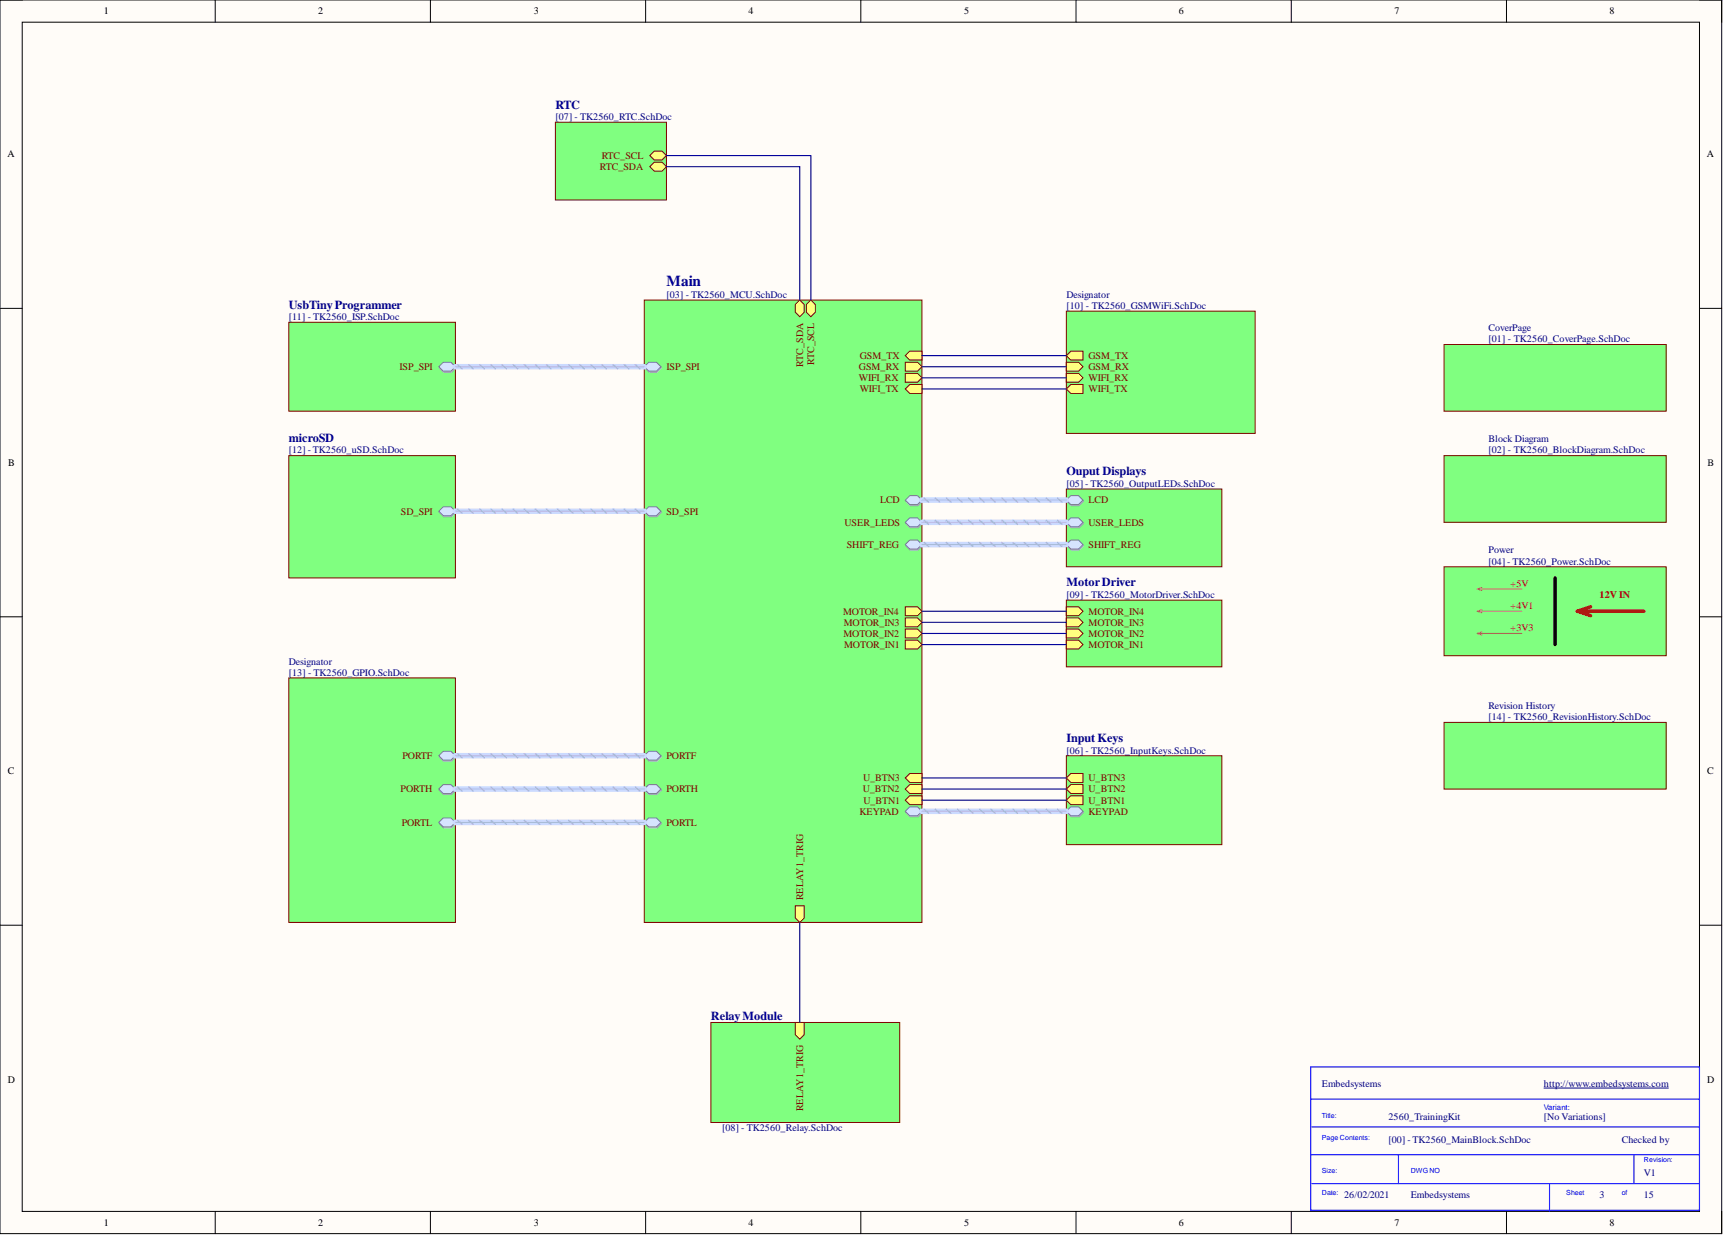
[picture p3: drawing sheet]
<svg xmlns="http://www.w3.org/2000/svg" width="393mm" height="282mm" viewBox="0 0 393 282" stroke-linecap="round" stroke-linejoin="round" font-family="sans-serif">
<path d="M0 0h393v281.6h-393z" fill-rule="evenodd" fill="#fffcf8"/>
<path d="M0 0h393v281.6h-393z" fill="none" stroke="#000" stroke-width=".23"/>
<path d="M5.1 5.1h382.9v271.4h-382.9z" fill-rule="evenodd" fill="#fffcf8"/>
<g fill="none" stroke="#000" stroke-width=".23">
<path d="M0 0h5.1M49.1 0v5.1M98.3 0v5.1M147.4 0v5.1M196.5 0v5.1M245.7 0v5.1M294.8 0v5.1M343.9 0v5.1M388 0h5v5.1M5.1 5.1h382.9v271.4h-382.9zM0 70.4h5.1M388 70.4h5"/>
<path d="M0 140.8h5.1M388 140.8h5M0 211.2h5.1M388 211.2h5M49.1 276.5v5.1M98.3 276.5v5.1M147.4 276.5v5.1M196.5 276.5v5.1M245.7 276.5v5.1M294.8 276.5v5.1M343.9 276.5v5.1M393 276.5v5.1"/>
</g>
<path d="M299.2 243.5h88.8v32.7h-88.8zM299.2 250.9h88.8M299.5 257.2h88.5M299.2 263.5h88.8M299.5 270.1h88.5M319.3 263.5v6.6M353.7 270.1v6.4M373 263.5v6.6" fill="none" stroke="#00f" stroke-width=".25"/>
<path d="M352.5 248.3h28.4" fill="none" stroke="#000080" stroke-width=".23"/>
<path d="M147.1 68.5h63.4v142h-63.4z" fill-rule="evenodd" fill="#80ff80"/>
<path d="M147.1 68.5h63.4v142h-63.4z" fill="none" stroke="#800000" stroke-width=".23"/>
<path d="M148.2 115.9h1.8l1 1-1 1h-1.8l-1-1z" fill-rule="evenodd" fill="#bac0ca"/>
<path d="M148.2 115.9h1.8l1 1-1 1h-1.8l-1-1z" fill="none" stroke="#a6acb6" stroke-width=".23"/>
<path d="M148.1 115.7h1.8l1 1-1 1h-1.8l-1-1z" fill-rule="evenodd" fill="#d5e4ff"/>
<path d="M148.1 115.7h1.8l1 1-1 1h-1.8l-1-1z" fill="none" stroke="#71809b" stroke-width=".23"/>
<path d="M207.8 184.4h1.8l1 1-1 1h-1.8l-1-1z" fill-rule="evenodd" fill="#bac0ca"/>
<path d="M207.8 184.4h1.8l1 1-1 1h-1.8l-1-1z" fill="none" stroke="#a6acb6" stroke-width=".23"/>
<path d="M207.7 184.2h1.8l1 1-1 1h-1.8l-1-1z" fill-rule="evenodd" fill="#d5e4ff"/>
<path d="M207.7 184.2h1.8l1 1-1 1h-1.8l-1-1z" fill="none" stroke="#71809b" stroke-width=".23"/>
<path d="M207.8 113.4h1.8l1 1-1 1h-1.8l-1-1z" fill-rule="evenodd" fill="#bac0ca"/>
<path d="M207.8 113.4h1.8l1 1-1 1h-1.8l-1-1z" fill="none" stroke="#a6acb6" stroke-width=".23"/>
<path d="M207.7 113.1h1.8l1 1-1 1.1h-1.8l-1-1.1z" fill-rule="evenodd" fill="#d5e4ff"/>
<path d="M207.7 113.1h1.8l1 1-1 1.1h-1.8l-1-1.1z" fill="none" stroke="#71809b" stroke-width=".23"/>
<path d="M185.1 68.5l1 1v1.8l-1 1-1-1v-1.8z" fill-rule="evenodd" fill="#ffff80"/>
<path d="M185.1 68.5l1 1v1.8l-1 1-1-1v-1.8z" fill="none" stroke="#800000" stroke-width=".23"/>
<path d="M148.2 82.9h1.8l1 1.1-1 1h-1.8l-1-1z" fill-rule="evenodd" fill="#bac0ca"/>
<path d="M148.2 82.9h1.8l1 1.1-1 1h-1.8l-1-1z" fill="none" stroke="#a6acb6" stroke-width=".23"/>
<path d="M148.1 82.7h1.8l1 1-1 1h-1.8l-1-1z" fill-rule="evenodd" fill="#d5e4ff"/>
<path d="M148.1 82.7h1.8l1 1-1 1h-1.8l-1-1z" fill="none" stroke="#71809b" stroke-width=".23"/>
<path d="M181.6 206.7h2v2.8l-1 1-1-1z" fill-rule="evenodd" fill="#ffff80"/>
<path d="M181.6 206.7h2v2.8l-1 1-1-1z" fill="none" stroke="#800000" stroke-width=".23"/>
<path d="M207.7 181.6h2.8v2h-2.8l-1-1z" fill-rule="evenodd" fill="#ffff80"/>
<path d="M207.7 181.6h2.8v2h-2.8l-1-1z" fill="none" stroke="#800000" stroke-width=".23"/>
<path d="M182.6 68.5l1 1v1.8l-1 1-1-1v-1.8z" fill-rule="evenodd" fill="#ffff80"/>
<path d="M182.6 68.5l1 1v1.8l-1 1-1-1v-1.8z" fill="none" stroke="#800000" stroke-width=".23"/>
<path d="M207.7 179.1h2.8v2h-2.8l-1-1z" fill-rule="evenodd" fill="#ffff80"/>
<path d="M207.7 179.1h2.8v2h-2.8l-1-1z" fill="none" stroke="#800000" stroke-width=".23"/>
<path d="M207.8 118.5h1.8l1 1-1 1h-1.8l-1-1z" fill-rule="evenodd" fill="#bac0ca"/>
<path d="M207.8 118.5h1.8l1 1-1 1h-1.8l-1-1z" fill="none" stroke="#a6acb6" stroke-width=".23"/>
<path d="M207.7 118.2h1.8l1 1-1 1h-1.8l-1-1z" fill-rule="evenodd" fill="#d5e4ff"/>
<path d="M207.7 118.2h1.8l1 1-1 1h-1.8l-1-1z" fill="none" stroke="#71809b" stroke-width=".23"/>
<path d="M207.7 176.5h2.8v2.1h-2.8l-1-1z" fill-rule="evenodd" fill="#ffff80"/>
<path d="M207.7 176.5h2.8v2.1h-2.8l-1-1z" fill="none" stroke="#800000" stroke-width=".23"/>
<path d="M148.2 171.7h1.8l1 1-1 1.1h-1.8l-1-1.1z" fill-rule="evenodd" fill="#bac0ca"/>
<path d="M148.2 171.7h1.8l1 1-1 1.1h-1.8l-1-1.1z" fill="none" stroke="#a6acb6" stroke-width=".23"/>
<path d="M148.1 171.5h1.8l1 1-1 1h-1.8l-1-1z" fill-rule="evenodd" fill="#d5e4ff"/>
<path d="M148.1 171.5h1.8l1 1-1 1h-1.8l-1-1z" fill="none" stroke="#71809b" stroke-width=".23"/>
<path d="M207.8 123.5h1.8l1 1-1 1.1h-1.8l-1-1.1z" fill-rule="evenodd" fill="#bac0ca"/>
<path d="M207.8 123.5h1.8l1 1-1 1.1h-1.8l-1-1.1z" fill="none" stroke="#a6acb6" stroke-width=".23"/>
<path d="M207.7 123.3h1.8l1 1-1 1h-1.8l-1-1z" fill-rule="evenodd" fill="#d5e4ff"/>
<path d="M207.7 123.3h1.8l1 1-1 1h-1.8l-1-1z" fill="none" stroke="#71809b" stroke-width=".23"/>
<path d="M206.7 82.7h2.8l1 1-1 1h-2.8z" fill-rule="evenodd" fill="#ffff80"/>
<path d="M206.7 82.7h2.8l1 1-1 1h-2.8z" fill="none" stroke="#800000" stroke-width=".23"/>
<path d="M207.7 80.1h2.8v2.1h-2.8l-1-1z" fill-rule="evenodd" fill="#ffff80"/>
<path d="M207.7 80.1h2.8v2.1h-2.8l-1-1z" fill="none" stroke="#800000" stroke-width=".23"/>
<path d="M207.7 87.8h2.8v2h-2.8l-1-1z" fill-rule="evenodd" fill="#ffff80"/>
<path d="M207.7 87.8h2.8v2h-2.8l-1-1z" fill="none" stroke="#800000" stroke-width=".23"/>
<path d="M206.7 85.2h2.8l1 1-1 1.1h-2.8z" fill-rule="evenodd" fill="#ffff80"/>
<path d="M206.7 85.2h2.8l1 1-1 1.1h-2.8z" fill="none" stroke="#800000" stroke-width=".23"/>
<path d="M206.7 138.5h2.8l1 1-1 1h-2.8z" fill-rule="evenodd" fill="#ffff80"/>
<path d="M206.7 138.5h2.8l1 1-1 1h-2.8z" fill="none" stroke="#800000" stroke-width=".23"/>
<path d="M206.7 146.1h2.8l1 1-1 1h-2.8z" fill-rule="evenodd" fill="#ffff80"/>
<path d="M206.7 146.1h2.8l1 1-1 1h-2.8z" fill="none" stroke="#800000" stroke-width=".23"/>
<path d="M206.7 141h2.8l1 1-1 1.1h-2.8z" fill-rule="evenodd" fill="#ffff80"/>
<path d="M206.7 141h2.8l1 1-1 1.1h-2.8z" fill="none" stroke="#800000" stroke-width=".23"/>
<path d="M206.7 143.6h2.8l1 1-1 1h-2.8z" fill-rule="evenodd" fill="#ffff80"/>
<path d="M206.7 143.6h2.8l1 1-1 1h-2.8z" fill="none" stroke="#800000" stroke-width=".23"/>
<path d="M148.2 186.9h1.8l1 1.1-1 1h-1.8l-1-1z" fill-rule="evenodd" fill="#bac0ca"/>
<path d="M148.2 186.9h1.8l1 1.1-1 1h-1.8l-1-1z" fill="none" stroke="#a6acb6" stroke-width=".23"/>
<path d="M148.1 186.7h1.8l1 1-1 1h-1.8l-1-1z" fill-rule="evenodd" fill="#d5e4ff"/>
<path d="M148.1 186.7h1.8l1 1-1 1h-1.8l-1-1z" fill="none" stroke="#71809b" stroke-width=".23"/>
<path d="M148.2 179.3h1.8l1 1-1 1.1h-1.8l-1-1.1z" fill-rule="evenodd" fill="#bac0ca"/>
<path d="M148.2 179.3h1.8l1 1-1 1.1h-1.8l-1-1.1z" fill="none" stroke="#a6acb6" stroke-width=".23"/>
<path d="M148.1 179.1h1.8l1 1-1 1h-1.8l-1-1z" fill-rule="evenodd" fill="#d5e4ff"/>
<path d="M148.1 179.1h1.8l1 1-1 1h-1.8l-1-1z" fill="none" stroke="#71809b" stroke-width=".23"/>
<path d="M329.7 129.4h50.7v20.3h-50.7z" fill-rule="evenodd" fill="#80ff80"/>
<path d="M329.7 129.4h50.7v20.3h-50.7z" fill="none" stroke="#800000" stroke-width=".23"/>
<path d="M243.4 172.5h35.5v20.3h-35.5z" fill-rule="evenodd" fill="#80ff80"/>
<path d="M243.4 172.5h35.5v20.3h-35.5z" fill="none" stroke="#800000" stroke-width=".23"/>
<path d="M244.5 181.6h2.7v2h-2.7l-1.1-1z" fill-rule="evenodd" fill="#ffff80"/>
<path d="M244.5 181.6h2.7v2h-2.7l-1.1-1z" fill="none" stroke="#800000" stroke-width=".23"/>
<path d="M244.5 179.1h2.7v2h-2.7l-1.1-1z" fill-rule="evenodd" fill="#ffff80"/>
<path d="M244.5 179.1h2.7v2h-2.7l-1.1-1z" fill="none" stroke="#800000" stroke-width=".23"/>
<path d="M244.5 176.5h2.7v2.1h-2.7l-1.1-1z" fill-rule="evenodd" fill="#ffff80"/>
<path d="M244.5 176.5h2.7v2.1h-2.7l-1.1-1z" fill="none" stroke="#800000" stroke-width=".23"/>
<path d="M244.6 184.4h1.8l1 1-1 1h-1.8l-1-1z" fill-rule="evenodd" fill="#bac0ca"/>
<path d="M244.6 184.4h1.8l1 1-1 1h-1.8l-1-1z" fill="none" stroke="#a6acb6" stroke-width=".23"/>
<path d="M244.5 184.2h1.7l1 1-1 1h-1.7l-1.1-1z" fill-rule="evenodd" fill="#d5e4ff"/>
<path d="M244.5 184.2h1.7l1 1-1 1h-1.7l-1.1-1z" fill="none" stroke="#71809b" stroke-width=".23"/>
<path d="M243.4 111.6h35.5v17.8h-35.5z" fill-rule="evenodd" fill="#80ff80"/>
<path d="M243.4 111.6h35.5v17.8h-35.5z" fill="none" stroke="#800000" stroke-width=".23"/>
<path d="M244.6 118.5h1.8l1 1-1 1h-1.8l-1-1z" fill-rule="evenodd" fill="#bac0ca"/>
<path d="M244.6 118.5h1.8l1 1-1 1h-1.8l-1-1z" fill="none" stroke="#a6acb6" stroke-width=".23"/>
<path d="M244.5 118.2h1.7l1 1-1 1h-1.7l-1.1-1z" fill-rule="evenodd" fill="#d5e4ff"/>
<path d="M244.5 118.2h1.7l1 1-1 1h-1.7l-1.1-1z" fill="none" stroke="#71809b" stroke-width=".23"/>
<path d="M244.6 113.4h1.8l1 1-1 1h-1.8l-1-1z" fill-rule="evenodd" fill="#bac0ca"/>
<path d="M244.6 113.4h1.8l1 1-1 1h-1.8l-1-1z" fill="none" stroke="#a6acb6" stroke-width=".23"/>
<path d="M244.5 113.1h1.7l1 1-1 1.1h-1.7l-1.1-1.1z" fill-rule="evenodd" fill="#d5e4ff"/>
<path d="M244.5 113.1h1.7l1 1-1 1.1h-1.7l-1.1-1.1z" fill="none" stroke="#71809b" stroke-width=".23"/>
<path d="M244.6 123.5h1.8l1 1-1 1.1h-1.8l-1-1.1z" fill-rule="evenodd" fill="#bac0ca"/>
<path d="M244.6 123.5h1.8l1 1-1 1.1h-1.8l-1-1.1z" fill="none" stroke="#a6acb6" stroke-width=".23"/>
<path d="M244.5 123.3h1.7l1 1-1 1h-1.7l-1.1-1z" fill-rule="evenodd" fill="#d5e4ff"/>
<path d="M244.5 123.3h1.7l1 1-1 1h-1.7l-1.1-1z" fill="none" stroke="#71809b" stroke-width=".23"/>
<path d="M329.7 78.6h50.7v15.2h-50.7z" fill-rule="evenodd" fill="#80ff80"/>
<path d="M329.7 78.6h50.7v15.2h-50.7z" fill="none" stroke="#800000" stroke-width=".23"/>
<path d="M329.7 104h50.7v15.2h-50.7z" fill-rule="evenodd" fill="#80ff80"/>
<path d="M329.7 104h50.7v15.2h-50.7z" fill="none" stroke="#800000" stroke-width=".23"/>
<path d="M243.4 137h35.5v15.2h-35.5z" fill-rule="evenodd" fill="#80ff80"/>
<path d="M243.4 137h35.5v15.2h-35.5z" fill="none" stroke="#800000" stroke-width=".23"/>
<path d="M243.4 146.1h2.8l1 1-1 1h-2.8z" fill-rule="evenodd" fill="#ffff80"/>
<path d="M243.4 146.1h2.8l1 1-1 1h-2.8z" fill="none" stroke="#800000" stroke-width=".23"/>
<path d="M243.4 138.5h2.8l1 1-1 1h-2.8z" fill-rule="evenodd" fill="#ffff80"/>
<path d="M243.4 138.5h2.8l1 1-1 1h-2.8z" fill="none" stroke="#800000" stroke-width=".23"/>
<path d="M243.4 143.6h2.8l1 1-1 1h-2.8z" fill-rule="evenodd" fill="#ffff80"/>
<path d="M243.4 143.6h2.8l1 1-1 1h-2.8z" fill="none" stroke="#800000" stroke-width=".23"/>
<path d="M243.4 141h2.8l1 1-1 1.1h-2.8z" fill-rule="evenodd" fill="#ffff80"/>
<path d="M243.4 141h2.8l1 1-1 1.1h-2.8z" fill="none" stroke="#800000" stroke-width=".23"/>
<path d="M65.9 73.6h38.1v20.2h-38.1z" fill-rule="evenodd" fill="#80ff80"/>
<path d="M65.9 73.6h38.1v20.2h-38.1z" fill="none" stroke="#800000" stroke-width=".23"/>
<path d="M101.3 82.9h1.8l1 1.1-1 1h-1.8l-1-1z" fill-rule="evenodd" fill="#bac0ca"/>
<path d="M101.3 82.9h1.8l1 1.1-1 1h-1.8l-1-1z" fill="none" stroke="#a6acb6" stroke-width=".23"/>
<path d="M101.2 82.7h1.8l1 1-1 1h-1.8l-1-1z" fill-rule="evenodd" fill="#d5e4ff"/>
<path d="M101.2 82.7h1.8l1 1-1 1h-1.8l-1-1z" fill="none" stroke="#71809b" stroke-width=".23"/>
<path d="M126.8 27.9h25.3v17.8h-25.3z" fill-rule="evenodd" fill="#80ff80"/>
<path d="M126.8 27.9h25.3v17.8h-25.3z" fill="none" stroke="#800000" stroke-width=".23"/>
<path d="M149.4 34.5h1.7l1 1-1 1h-1.7l-1.1-1z" fill-rule="evenodd" fill="#ffff80"/>
<path d="M149.4 34.5h1.7l1 1-1 1h-1.7l-1.1-1z" fill="none" stroke="#800000" stroke-width=".23"/>
<path d="M149.4 37h1.7l1 1-1 1.1h-1.7l-1.1-1.1z" fill-rule="evenodd" fill="#ffff80"/>
<path d="M149.4 37h1.7l1 1-1 1.1h-1.7l-1.1-1.1z" fill="none" stroke="#800000" stroke-width=".23"/>
<path d="M162.3 233.4h43.1v22.8h-43.1z" fill-rule="evenodd" fill="#80ff80"/>
<path d="M162.3 233.4h43.1v22.8h-43.1z" fill="none" stroke="#800000" stroke-width=".23"/>
<path d="M181.6 233.4h2v2.8l-1 1-1-1z" fill-rule="evenodd" fill="#ffff80"/>
<path d="M181.6 233.4h2v2.8l-1 1-1-1z" fill="none" stroke="#800000" stroke-width=".23"/>
<path d="M65.9 104h38.1v27.9h-38.1z" fill-rule="evenodd" fill="#80ff80"/>
<path d="M65.9 104h38.1v27.9h-38.1z" fill="none" stroke="#800000" stroke-width=".23"/>
<path d="M101.3 115.9h1.8l1 1-1 1h-1.8l-1-1z" fill-rule="evenodd" fill="#bac0ca"/>
<path d="M101.3 115.9h1.8l1 1-1 1h-1.8l-1-1z" fill="none" stroke="#a6acb6" stroke-width=".23"/>
<path d="M101.2 115.7h1.8l1 1-1 1h-1.8l-1-1z" fill-rule="evenodd" fill="#d5e4ff"/>
<path d="M101.2 115.7h1.8l1 1-1 1h-1.8l-1-1z" fill="none" stroke="#71809b" stroke-width=".23"/>
<path d="M329.7 164.9h50.7v15.2h-50.7z" fill-rule="evenodd" fill="#80ff80"/>
<path d="M329.7 164.9h50.7v15.2h-50.7z" fill="none" stroke="#800000" stroke-width=".23"/>
<path d="M65.9 154.7h38.1v55.8h-38.1z" fill-rule="evenodd" fill="#80ff80"/>
<path d="M65.9 154.7h38.1v55.8h-38.1z" fill="none" stroke="#800000" stroke-width=".23"/>
<path d="M101.3 186.9h1.8l1 1.1-1 1h-1.8l-1-1z" fill-rule="evenodd" fill="#bac0ca"/>
<path d="M101.3 186.9h1.8l1 1.1-1 1h-1.8l-1-1z" fill="none" stroke="#a6acb6" stroke-width=".23"/>
<path d="M101.2 186.7h1.8l1 1-1 1h-1.8l-1-1z" fill-rule="evenodd" fill="#d5e4ff"/>
<path d="M101.2 186.7h1.8l1 1-1 1h-1.8l-1-1z" fill="none" stroke="#71809b" stroke-width=".23"/>
<path d="M101.3 179.3h1.8l1 1-1 1.1h-1.8l-1-1.1z" fill-rule="evenodd" fill="#bac0ca"/>
<path d="M101.3 179.3h1.8l1 1-1 1.1h-1.8l-1-1.1z" fill="none" stroke="#a6acb6" stroke-width=".23"/>
<path d="M101.2 179.1h1.8l1 1-1 1h-1.8l-1-1z" fill-rule="evenodd" fill="#d5e4ff"/>
<path d="M101.2 179.1h1.8l1 1-1 1h-1.8l-1-1z" fill="none" stroke="#71809b" stroke-width=".23"/>
<path d="M101.3 171.7h1.8l1 1-1 1.1h-1.8l-1-1.1z" fill-rule="evenodd" fill="#bac0ca"/>
<path d="M101.3 171.7h1.8l1 1-1 1.1h-1.8l-1-1.1z" fill="none" stroke="#a6acb6" stroke-width=".23"/>
<path d="M101.2 171.5h1.8l1 1-1 1h-1.8l-1-1z" fill-rule="evenodd" fill="#d5e4ff"/>
<path d="M101.2 171.5h1.8l1 1-1 1h-1.8l-1-1z" fill="none" stroke="#71809b" stroke-width=".23"/>
<path d="M243.4 71h43.1v27.9h-43.1z" fill-rule="evenodd" fill="#80ff80"/>
<path d="M243.4 71h43.1v27.9h-43.1z" fill="none" stroke="#800000" stroke-width=".23"/>
<path d="M244.5 80.1h2.7v2.1h-2.7l-1.1-1z" fill-rule="evenodd" fill="#ffff80"/>
<path d="M244.5 80.1h2.7v2.1h-2.7l-1.1-1z" fill="none" stroke="#800000" stroke-width=".23"/>
<path d="M243.4 82.7h2.8l1 1-1 1h-2.8z" fill-rule="evenodd" fill="#ffff80"/>
<path d="M243.4 82.7h2.8l1 1-1 1h-2.8z" fill="none" stroke="#800000" stroke-width=".23"/>
<path d="M243.4 85.2h2.8l1 1-1 1.1h-2.8z" fill-rule="evenodd" fill="#ffff80"/>
<path d="M243.4 85.2h2.8l1 1-1 1.1h-2.8z" fill="none" stroke="#800000" stroke-width=".23"/>
<path d="M244.5 87.8h2.7v2h-2.7l-1.1-1z" fill-rule="evenodd" fill="#ffff80"/>
<path d="M244.5 87.8h2.7v2h-2.7l-1.1-1z" fill="none" stroke="#800000" stroke-width=".23"/>
<path d="M355 131.9v15.2" fill="none" stroke="#000" stroke-width=".76"/>
<path d="M360.1 139.5h15.2M360.1 139.5l3 1M363.1 138.5l-3 1" fill="none" stroke="#f00" stroke-width=".76"/>
<path d="M337.3 134.4h10.1M337.3 134.4l1 .4M337.3 139.5h10.1M337.3 139.5l1 .3M338.3 134.1l-1 .3M338.3 139.2l-1 .3M337.3 144.6h10.1M337.3 144.6l1 .3M338.3 144.2l-1 .4" fill="none" stroke="#e06666" stroke-width=".25"/>
<g fill="none" stroke="#000080" stroke-width=".25">
<path d="M152.1 38h30.5v30.5M152.1 35.5h33v33M210.5 88.8h32.9M210.5 86.2h32.9M210.5 83.7h32.9M210.5 81.2h32.9M210.5 139.5h32.9M210.5 147.1h32.9M210.5 144.6h32.9M210.5 142h32.9M210.5 177.6h32.9M210.5 182.6h32.9"/>
<path d="M210.5 180.1h32.9M182.6 210.5v22.9"/>
</g>
<path d="M104 83.7h43.1M104 116.7h43.1M210.5 114.1h32.9M210.5 119.2h32.9M210.5 124.3h32.9M104 172.5h43.1M104 180.1h43.1M104 187.7h43.1M210.5 185.2h32.9" fill="none" stroke="#cbdaff" stroke-width="1.3"/>
<g fill="none" stroke="#adbce7" stroke-width=".38">
<path d="M104.5 83.3l1 .8M107 83.3l1 .8M109.5 83.3l1.1 .8M112.1 83.3l1 .8M114.6 83.3l1 .8M117.2 83.3l1 .8M119.7 83.3l1 .8M122.2 83.3l1 .8M124.8 83.3l1 .8M127.3 83.3l1 .8M129.8 83.3l1 .8M132.4 83.3l1 .8"/>
<path d="M134.9 83.3l1 .8M137.4 83.3l1.1 .8M140 83.3l1 .8M142.5 83.3l1 .8M145 83.3l1.1 .8M104.5 116.2l1 .9M107 116.2l1 .9M109.5 116.2l1.1 .9M112.1 116.2l1 .9M114.6 116.2l1 .9M117.2 116.2l1 .9M119.7 116.2l1 .9"/>
<path d="M122.2 116.2l1 .9M124.8 116.2l1 .9M127.3 116.2l1 .9M129.8 116.2l1 .9M132.4 116.2l1 .9M134.9 116.2l1 .9M137.4 116.2l1.1 .9M140 116.2l1 .9M142.5 116.2l1 .9M145 116.2l1.1 .9M211 113.7l1 .9M211 118.8l1 .9"/>
<path d="M213.5 113.7l1 .9M213.5 118.8l1 .9M216.1 113.7l1 .9M216.1 118.8l1 .9M218.6 113.7l1 .9M218.6 118.8l1 .9M221.1 113.7l1 .9M221.1 118.8l1 .9M223.7 113.7l1 .9M223.7 118.8l1 .9M226.2 113.7l1 .9M226.2 118.8l1 .9"/>
<path d="M228.7 113.7l1 .9M228.7 118.8l1 .9M231.3 113.7l1 .9M231.3 118.8l1 .9M233.8 113.7l1 .9M233.8 118.8l1 .9M236.3 113.7l1.1 .9M236.3 118.8l1.1 .9M238.9 113.7l1 .9M238.9 118.8l1 .9M241.4 113.7l1 .9M241.4 118.8l1 .9"/>
<path d="M211 123.8l1 .9M213.5 123.8l1 .9M216.1 123.8l1 .9M218.6 123.8l1 .9M221.1 123.8l1 .9M223.7 123.8l1 .9M226.2 123.8l1 .9M228.7 123.8l1 .9M231.3 123.8l1 .9M233.8 123.8l1 .9M236.3 123.8l1.1 .9M238.9 123.8l1 .9"/>
<path d="M241.4 123.8l1 .9M104.5 172l1 .9M104.5 179.6l1 .9M107 172l1 .9M107 179.6l1 .9M109.5 172l1.1 .9M109.5 179.6l1.1 .9M112.1 172l1 .9M112.1 179.6l1 .9M114.6 172l1 .9M114.6 179.6l1 .9M117.2 172l1 .9"/>
<path d="M117.2 179.6l1 .9M119.7 172l1 .9M119.7 179.6l1 .9M122.2 172l1 .9M122.2 179.6l1 .9M124.8 172l1 .9M124.8 179.6l1 .9M127.3 172l1 .9M127.3 179.6l1 .9M129.8 172l1 .9M129.8 179.6l1 .9M132.4 172l1 .9"/>
<path d="M132.4 179.6l1 .9M134.9 172l1 .9M134.9 179.6l1 .9M137.4 172l1.1 .9M137.4 179.6l1.1 .9M140 172l1 .9M140 179.6l1 .9M142.5 172l1 .9M142.5 179.6l1 .9M145 172l1.1 .9M145 179.6l1.1 .9M104.5 187.3l1 .8"/>
<path d="M107 187.3l1 .8M109.5 187.3l1.1 .8M112.1 187.3l1 .8M114.6 187.3l1 .8M117.2 187.3l1 .8M119.7 187.3l1 .8M122.2 187.3l1 .8M124.8 187.3l1 .8M127.3 187.3l1 .8M129.8 187.3l1 .8M132.4 187.3l1 .8M134.9 187.3l1 .8"/>
<path d="M137.4 187.3l1.1 .8M140 187.3l1 .8M142.5 187.3l1 .8M145 187.3l1.1 .8M211 184.7l1 .9M213.5 184.7l1 .9M216.1 184.7l1 .9M218.6 184.7l1 .9M221.1 184.7l1 .9M223.7 184.7l1 .9M226.2 184.7l1 .9M228.7 184.7l1 .9"/>
<path d="M231.3 184.7l1 .9M233.8 184.7l1 .9M236.3 184.7l1.1 .9M238.9 184.7l1 .9M241.4 184.7l1 .9"/>
</g>
<path d="M104 83.7h43.1M104 116.7h43.1M210.5 114.1h32.9M210.5 119.2h32.9M210.5 124.3h32.9M104 172.5h43.1M104 180.1h43.1M104 187.7h43.1M210.5 185.2h32.9" fill="none" stroke="#adbce7" stroke-width=".25"/>
<text font-size="3.5" fill="#000080" x="152.1" y="65.2">Main</text>
<g font-size="2.8" fill="#000080">
<text x="126.8" y="24.8">RTC</text>
<text x="65.9" y="70.4">UsbTinyProgrammer</text>
<text x="65.9" y="100.9">microSD</text>
<text x="243.4" y="108.5">Ouput Displays</text>
<text x="243.4" y="133.8">MotorDriver</text>
<text x="243.4" y="169.4">Input Keys</text>
<text x="162.3" y="232.8">RelayModule</text>
</g>
<g font-size="2.3">
<text x="23.7" y="3.3">1</text>
<text x="72.6" y="3.3">2</text>
<text x="121.9" y="3.3">3</text>
<text x="170.9" y="3.3">4</text>
<text x="220.1" y="3.3">5</text>
<text x="269.1" y="3.3">6</text>
<text x="318.3" y="3.3">7</text>
<text x="367.4" y="3.3">8</text>
<text x="1.7" y="35.9">A</text>
<text x="389.7" y="35.9">A</text>
<text x="1.9" y="106.4">B</text>
<text x="389.8" y="106.4">B</text>
<text x="1.8" y="176.7">C</text>
<text x="389.8" y="176.7">C</text>
<text x="1.8" y="247.1">D</text>
<text x="389.8" y="247.1">D</text>
<text x="23.7" y="279.8">1</text>
<text x="72.6" y="279.8">2</text>
<text x="121.9" y="279.8">3</text>
<text x="170.9" y="279.8">4</text>
<text x="220.1" y="279.8">5</text>
<text x="269.1" y="279.8">6</text>
<text x="318.3" y="279.8">7</text>
<text x="367.4" y="279.8">8</text>
</g>
<g font-size="2.3" fill="#000080">
<text x="126.8" y="27.4">[07] - TK2560_RTC.SchDoc</text>
<text x="152.1" y="68">[03] - TK2560_MCU.SchDoc</text>
<text x="243.4" y="68">Designator</text>
<text x="243.4" y="70.5">[10] - TK2560_GSMWiFi.SchDoc</text>
<text x="65.9" y="73">[11] - TK2560_ISP.SchDoc</text>
<text x="339.8" y="75.6">CoverPage</text>
<text x="339.8" y="78.1">[01] - TK2560_CoverPage.SchDoc</text>
<text x="339.8" y="100.9">Block Diagram</text>
<text x="65.9" y="103.5">[12] - TK2560_uSD.SchDoc</text>
<text x="339.8" y="103.5">[02] - TK2560_BlockDiagram.SchDoc</text>
<text x="243.4" y="111.1">[05] - TK2560_OutputLEDs.SchDoc</text>
<text x="339.8" y="126.3">Power</text>
<text x="339.8" y="128.9">[04] - TK2560_Power.SchDoc</text>
<text x="243.4" y="136.5">[09] - TK2560_MotorDriver.SchDoc</text>
<text x="65.9" y="151.7">Designator</text>
<text x="65.9" y="154.2">[13] - TK2560_GPIO.SchDoc</text>
<text x="339.8" y="161.8">Revision History</text>
<text x="339.8" y="164.4">[14] - TK2560_RevisionHistory.SchDoc</text>
<text x="243.4" y="172">[06] - TK2560_InputKeys.SchDoc</text>
<text x="301.8" y="248.1">Embedsystems</text>
<text x="352.5" y="248.1">http://www.embedsystems.com</text>
<text x="317" y="255.7">2560_TrainingKit</text>
<text x="352.5" y="255.7">[No Variations]</text>
<text x="164.8" y="258.2">[08] - TK2560_Relay.SchDoc</text>
<text x="317" y="260.8">[00] - TK2560_MainBlock.SchDoc</text>
<text x="370.2" y="260.8">Checked by</text>
<text x="375.3" y="268.4">V1</text>
<text x="306.8" y="273.4">26/02/2021</text>
<text x="322" y="273.4">Embedsystems</text>
<text x="365.2" y="273.4">3</text>
<text x="375.3" y="273.4">15</text>
</g>
<g font-size="2.3" fill="#800000">
<text x="136.9" y="38.8">RTC_SDA</text>
<text x="137.4" y="36.3">RTC_SCL</text>
<text x="183.3" y="83.7" transform="rotate(-90 183.3 83.7)">RTC_SDA</text>
<text x="185.9" y="83.3" transform="rotate(-90 185.9 83.3)">RTC_SCL</text>
<text x="196.3" y="81.9">GSM_TX</text>
<text x="248.5" y="81.9">GSM_TX</text>
<text x="91.2" y="84.5">ISP_SPI</text>
<text x="152.1" y="84.5">ISP_SPI</text>
<text x="196.1" y="84.5">GSM_RX</text>
<text x="196.1" y="87">WIFI_RX</text>
<text x="196.3" y="89.5">WIFI_TX</text>
<text x="248.5" y="84.5">GSM_RX</text>
<text x="248.5" y="87">WIFI_RX</text>
<text x="248.5" y="89.5">WIFI_TX</text>
<text x="91.5" y="117.4">SD_SPI</text>
<text x="152.1" y="117.4">SD_SPI</text>
<text x="192.8" y="120">USER_LEDS</text>
<text x="200.9" y="114.9">LCD</text>
<text x="248.5" y="120">USER_LEDS</text>
<text x="248.5" y="114.9">LCD</text>
<text x="193.3" y="125">SHIFT_REG</text>
<text x="248.5" y="125">SHIFT_REG</text>
<text x="192.5" y="140.3">MOTOR_IN4</text>
<text x="192.6" y="142.8">MOTOR_IN3</text>
<text x="248.5" y="140.3">MOTOR_IN4</text>
<text x="248.5" y="142.8">MOTOR_IN3</text>
<text x="192.6" y="145.3">MOTOR_IN2</text>
<text x="192.7" y="147.9">MOTOR_IN1</text>
<text x="248.5" y="147.9">MOTOR_IN1</text>
<text x="248.5" y="145.3">MOTOR_IN2</text>
<text x="91.9" y="173.2">PORTF</text>
<text x="152.1" y="173.2">PORTF</text>
<text x="197" y="178.3">U_BTN3</text>
<text x="248.5" y="178.3">U_BTN3</text>
<text x="91.5" y="180.9">PORTH</text>
<text x="152.1" y="180.9">PORTH</text>
<text x="196.2" y="185.9">KEYPAD</text>
<text x="196.9" y="180.9">U_BTN2</text>
<text x="197.1" y="183.4">U_BTN1</text>
<text x="248.5" y="183.4">U_BTN1</text>
<text x="248.5" y="180.9">U_BTN2</text>
<text x="248.5" y="185.9">KEYPAD</text>
<text x="91.7" y="188.5">PORTL</text>
<text x="152.1" y="188.5">PORTL</text>
<text x="183.3" y="205.5" transform="rotate(-90 183.3 205.5)">RELAY1_TRIG</text>
<text x="183.3" y="253.7" transform="rotate(-90 183.3 253.7)">RELAY1_TRIG</text>
</g>
<g font-size="2.3" fill="#f00">
<text x="344.9" y="133.9">+5V</text>
<text x="344.9" y="139">+4V1</text>
<text x="344.9" y="144.1">+3V3</text>
</g>
<text font-size="2.3" fill="#c00" x="365.2" y="136.5">12V IN</text>
<text font-size="1.8" fill="#00f" x="352.5" y="253.2">Variant:</text>
<g font-size="1.6" fill="#00f">
<text x="301.8" y="255.1">Title:</text>
<text x="301.8" y="260.2">Page Contents:</text>
<text x="301.8" y="267.8">Size:</text>
<text x="322" y="267.8">DWGNO</text>
<text x="375.3" y="265.2">Revision:</text>
<text x="301.8" y="272.8">Date:</text>
<text x="357.5" y="272.8">Sheet</text>
<text x="370.2" y="272.8">of</text>
</g>
</svg>
